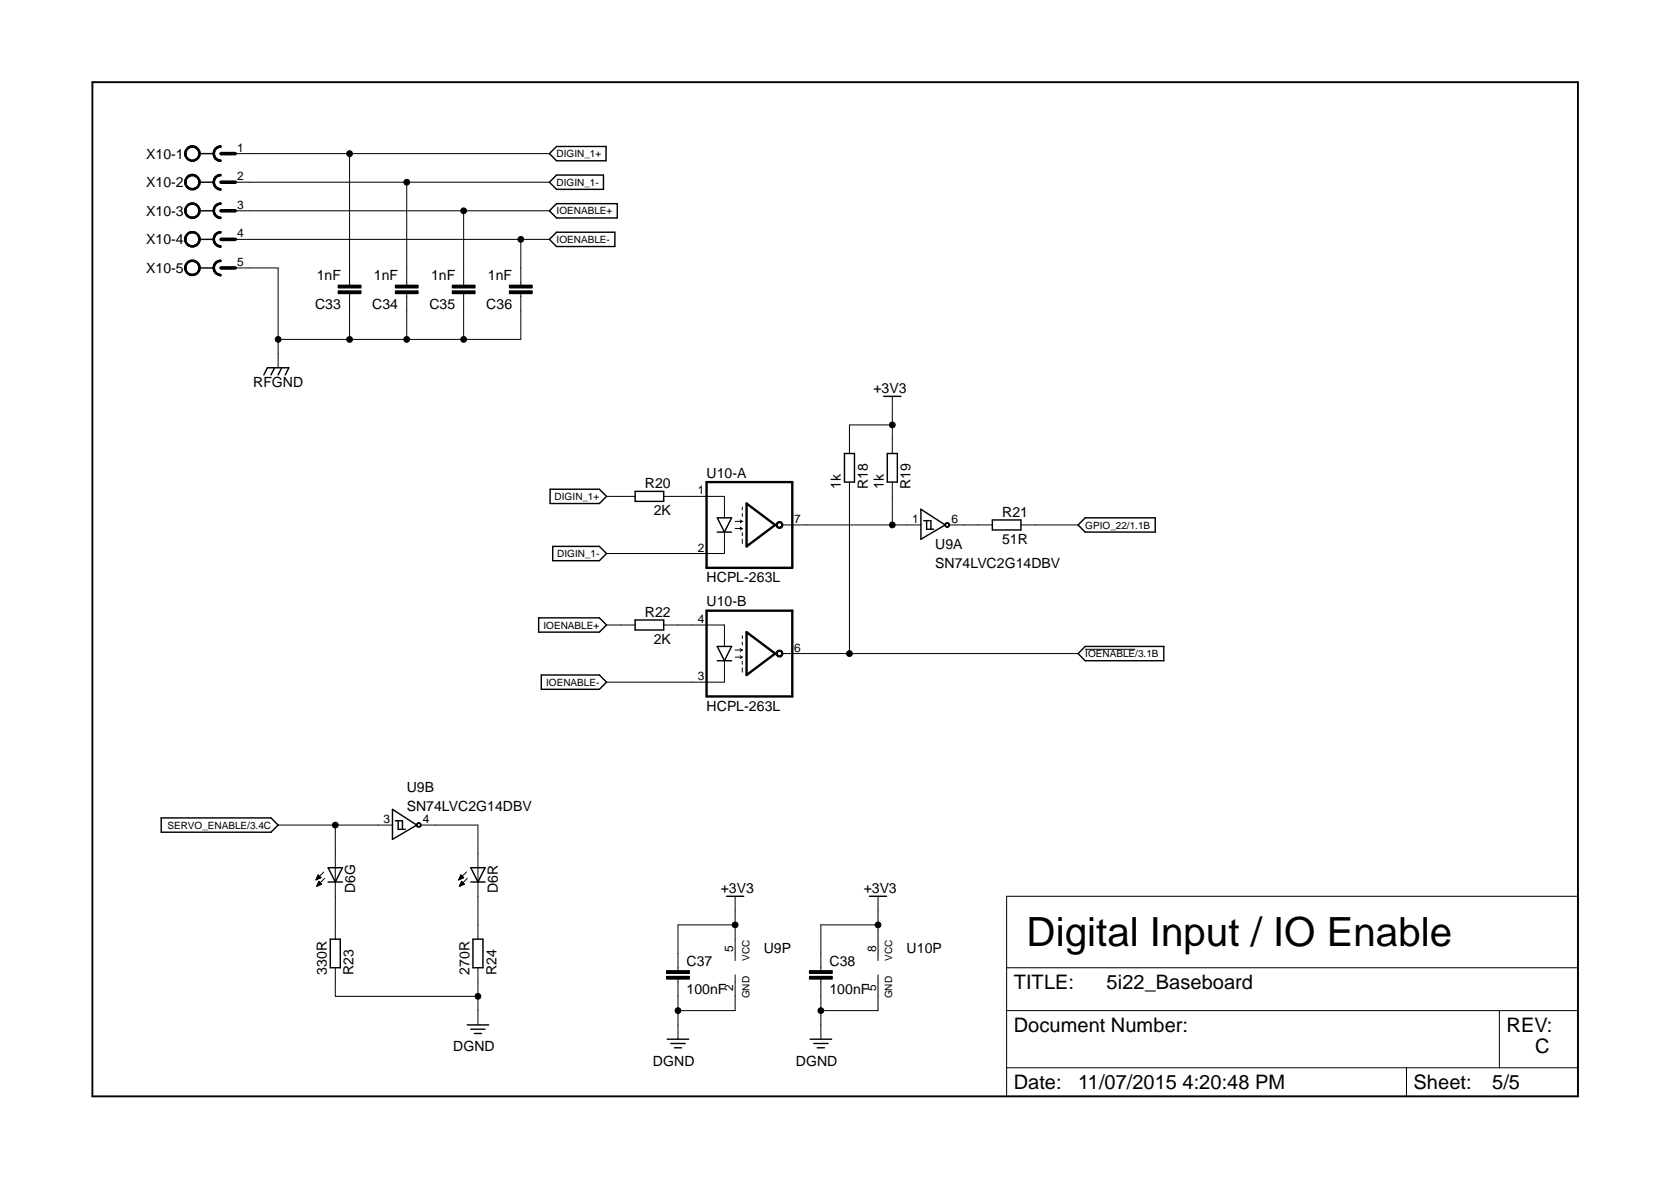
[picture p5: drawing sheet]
<svg xmlns="http://www.w3.org/2000/svg" width="297mm" height="210mm" viewBox="0 0 297 210" stroke-linecap="round" stroke-linejoin="round" font-family="sans-serif">
<g fill="none" stroke="#000" stroke-width=".25">
<path d="M35.5 27.3h2.5M35.5 32.4h2.5M35.5 37.5h2.5M97.7 27.3l1.2-1.3h8.8v2.6h-8.8zM97.7 32.4l1.2-1.3h8.4v2.6h-8.4zM97.7 37.5l1.2-1.3h10.8v2.5h-10.8zM35.5 42.5h2.5M35.5 47.6h2.5M97.7 42.5l1.2-1.2h10.4v2.5h-10.4zM46.9 66.6l.6-1.2h3.8l-.6 1.2M48.8 65.4l-.6 1.2M50.1 65.4l-.7 1.2"/>
<path d="M157.1 70.4h3M97.8 87h8.7l1.3 1.2-1.3 1.3h-8.7zM98.3 97.1h8.2l1.3 1.3-1.3 1.3h-8.2zM112.9 87.3h5.1v1.8h-5.1zM127.5 92h2.5l-1.2 2.6zM127.5 94.6h2.5M150.1 80.6h1.8v5.1h-1.8zM157.7 80.6h1.8v5.1h-1.8zM163.7 90.5l4.3 2.8-4.3 2.5zM164.2 92.5h1.3v1.6M164.7 92.5v1.6h1.3M176.4 92.4h5.1v1.8h-5.1z"/>
<path d="M191.6 93.3l1.3-1.3h12.5v2.6h-12.5zM95.8 109.8h10.7l1.3 1.3-1.3 1.3h-10.7zM96.2 120h10.3l1.3 1.2-1.3 1.3h-10.3zM112.9 110.2h5.1v1.8h-5.1zM127.5 114.9h2.5l-1.2 2.5zM127.5 117.4h2.5M191.6 116.2l1.3-1.3h14v2.5h-14zM28.7 145.4h19.5l1.2 1.2-1.2 1.3h-19.5zM58.3 156.8h2.6M58.3 154.2h2.6l-1.3 2.6zM69.8 143.8l4.3 2.8-4.3 2.6zM70.3 145.9h1.2v1.5"/>
<path d="M70.8 145.9v1.5h1.2M83.7 154.2h2.5l-1.2 2.6zM83.7 156.8h2.5M129.2 159.3h3M154.6 159.3h3M58.7 166.9h1.8v5.1h-1.8zM84.1 166.9h1.7v5.1h-1.7zM83.1 182.2h3.8M83.7 182.9h2.5M84.3 183.7h1.3M118.6 184.7h3.8M119.2 185.5h2.6"/>
<path d="M119.9 186.2h1.3M144 184.7h3.8M144.6 185.5h2.6M145.3 186.2h1.3"/>
</g>
<g fill="none" stroke="#000" stroke-width=".18">
<path d="M33.1 26.4a1.39 1.39 0 0 1 2.3 .2 1.39 1.39 0 0 1-.8 2.1 1.39 1.39 0 0 1-1.8-1.4h.3a1.15 1.15 0 0 1 1.6-1 1.15 1.15 0 0 1 .2 2 1.15 1.15 0 0 1-1.8-.6v-.4h-.3zM33.1 31.5a1.39 1.39 0 0 1 2.3 .2 1.39 1.39 0 0 1-.8 2 1.39 1.39 0 0 1-1.8-1.3h.3a1.13 1.13 0 0 1 1.4-1.1 1.13 1.13 0 0 1 .6 1.7 1.13 1.13 0 0 1-1.8 .1l-.2-.7h-.3zM33.1 36.6a1.39 1.39 0 0 1 2.3 .1 1.39 1.39 0 0 1-.8 2.1 1.39 1.39 0 0 1-1.8-1.3h.3a1.13 1.13 0 0 1 1.4-1.1 1.13 1.13 0 0 1 .6 1.7 1.13 1.13 0 0 1-1.8 .1l-.2-.7h-.3zM37.9 27.3h.2a1.12 1.12 0 0 0 1.2 1.1v.3a1.31 1.31 0 0 1-1.4-1.4zM37.9 32.4h.2a1.12 1.12 0 0 0 1.2 1.1v.3a1.37 1.37 0 0 1-1.4-1.4zM37.9 37.5h.2a1.12 1.12 0 0 0 1.2 1.1v.3a1.37 1.37 0 0 1-1.4-1.4zM38.3 26.3l.8-.4h.2v.3a1.12 1.12 0 0 0-1.2 1.1h-.2v-.2zM38.3 26.3l.8-.4h.2v.3a1.14 1.14 0 0 0-1.2 1.1 1.14 1.14 0 0 0 1.2 1.1v.3a1.41 1.41 0 0 1-1.3-.9 1.41 1.41 0 0 1 .3-1.5zM38.3 31.4l.8-.4h.2v.2a1.12 1.12 0 0 0-1.2 1.2h-.2v-.2zM38.3 31.4l.8-.4h.2v.2a1.14 1.14 0 0 0-1.2 1.2 1.14 1.14 0 0 0 1.2 1.1v.3a1.41 1.41 0 0 1-1.3-.9 1.41 1.41 0 0 1 .3-1.5zM38.3 36.4l.8-.3h.2v.2a1.12 1.12 0 0 0-1.2 1.2h-.2v-.2zM38.3 36.4l.8-.3h.2v.2a1.14 1.14 0 0 0-1.2 1.2 1.14 1.14 0 0 0 1.2 1.1v.3a1.41 1.41 0 0 1-1.3-.9 1.41 1.41 0 0 1 .3-1.6z"/>
<path d="M41.8 27.3h55.9M41.8 32.4h55.9M41.8 37.5h55.9M62.1 27.3v23.4M72.3 32.4v18.3M82.4 37.5v13.2M33.1 41.7a1.39 1.39 0 0 1 2.3 .1 1.39 1.39 0 0 1-.8 2.1 1.39 1.39 0 0 1-1.8-1.4h.3a1.13 1.13 0 0 1 1.4-1 1.13 1.13 0 0 1 .6 1.7 1.13 1.13 0 0 1-1.8 .1l-.2-.8h-.3l.1-.5zM33.1 46.7a1.4 1.4 0 0 1 2.3 .1 1.4 1.4 0 0 1-.8 2.1 1.4 1.4 0 0 1-1.8-1.3h.3a1.14 1.14 0 0 1 1.4-1.1 1.14 1.14 0 0 1 .6 1.8 1.14 1.14 0 0 1-1.8 0l-.2-.7h-.3l.1-.5zM37.9 42.5h.2a1.12 1.12 0 0 0 1.2 1.2v.2a1.37 1.37 0 0 1-1.4-1.4zM37.9 47.6h.2a1.12 1.12 0 0 0 1.2 1.2v.2a1.37 1.37 0 0 1-1.4-1.4zM38.3 41.5l.8-.4h.2v.3a1.12 1.12 0 0 0-1.2 1.1h-.2v-.2zM38.3 41.5l.8-.4h.2v.3a1.14 1.14 0 0 0-1.2 1.1 1.14 1.14 0 0 0 1.2 1.2v.2a1.41 1.41 0 0 1-1.3-.8 1.41 1.41 0 0 1 .3-1.6z"/>
<path d="M38.3 46.6l.8-.4h.2v.3a1.12 1.12 0 0 0-1.2 1.1h-.2v-.2zM38.3 46.6l.8-.4h.2v.3a1.14 1.14 0 0 0-1.2 1.1 1.14 1.14 0 0 0 1.2 1.2v.2a1.41 1.41 0 0 1-1.3-.8 1.41 1.41 0 0 1 .3-1.6zM41.8 42.5h55.9M41.8 47.6h7.6v17.8M60.1 50.7h4.1v.5h-4.1zM60.1 51.7h4.1v.5h-4.1zM62.1 52.2v8.1M70.3 50.7h4v.5h-4zM70.3 51.7h4v.5h-4zM72.3 52.2v8.1M80.4 50.7h4.1v.5h-4.1zM80.4 51.7h4.1v.5h-4.1z"/>
<path d="M82.4 52.2v8.1M90.5 50.7h4.1v.5h-4.1zM90.5 51.7h4.1v.5h-4.1zM92.6 42.5v8.2M92.6 52.2v8.1h-43.2M158.6 70.4v10.2M158.6 75.5h-7.6v5.1M107.8 88.2h5.1M118 88.2h10.8v3.8M128.8 94.6v3.8h-21M130.7 92.7h1.2M130.7 93.9h1.2"/>
<path d="M131.6 92.4l.3 .3M131.6 93.7l.3 .2M131.9 92.7l-.3 .2M131.9 93.9l-.3 .3M131.9 90.1v.5M131.9 91.3v.5M131.9 94.7v.5M131.9 95.8v.8M138.3 92.8a.64 .64 0 0 1 .9 .3 .64 .64 0 0 1-.5 .8 .64 .64 0 0 1-.8-.6h.3l.2-.3a.39 .39 0 0 1 .5 .2 .39 .39 0 0 1-.3 .5 .39 .39 0 0 1-.4-.4h-.3zM139.1 93.3h24.6M151 85.7v30.5M158.6 85.7v7.6"/>
<path d="M168 93l.3-.1 .4 .1 .1 .3-.3 .4-.5-.1v-.3l.5-.3a.31 .31 0 0 1 .2 .3 .31 .31 0 0 1-.2 .3l-.5-.3zM168.8 93.3h7.6M181.5 93.3h10.1M107.8 111.1h5.1M118 111.1h10.8v3.8M128.8 117.4v3.8h-21M130.7 115.5h1.2M130.7 116.8h1.2M131.6 115.3l.3 .2M131.6 116.5l.3 .3M131.9 113v.5M131.9 114.1v.5"/>
<path d="M131.9 117.6v.5M131.9 118.7v.8M131.9 115.5l-.3 .3M131.9 116.8l-.3 .3M138 115.8a.64 .64 0 0 1 1-.1 .64 .64 0 0 1-.2 1 .64 .64 0 0 1-.9-.5h.3a.39 .39 0 0 1 .4-.4 .39 .39 0 0 1 .3 .5 .39 .39 0 0 1-.5 .2l-.2-.3h-.3zM139.1 116.2h52.5M192.9 115.4h8.9M49.4 146.6h20.4M56.2 156.4h.1M56.2 156.3h.2M56.3 156.2h.3M56.3 156.1h.5"/>
<path d="M56.3 156h.7M56.3 157.5h.2M56.3 157.4h.4M56.4 155.9h.5M56.4 157.3h.5M56.4 155.8h.4M56.4 157.2h.7M56.5 155.7h.2M56.5 157.1h.6M56.5 155.6h.1M56.5 157h.5M56.6 156.9h.3"/>
<path d="M56.6 155.5l.5 .5-.9 .4zM56.6 156.8h.3M56.6 156.8h.2M56.7 156.7h.1M56.7 156.6l.5 .5-.9 .4zM57.6 155l-1.4 1.4M57.7 156.1l-1.4 1.4M59.6 146.6v20.3M74.1 146.4l.2-.2h.3l.2 .2 .1 .2-.1 .3-.2 .1-.5-.1-.1-.3h.2l.1-.3h.2a.31 .31 0 0 1 .2 .3 .31 .31 0 0 1-.2 .3l-.5-.3zM74.8 146.6h10.2v20.3M81.6 156.4h.1M81.6 156.3h.2"/>
<path d="M81.6 156.2h.4M81.7 156.1h.5M81.7 156h.7M81.7 157.5h.2M81.7 157.4h.4M81.8 155.9h.5M81.8 157.3h.5M81.8 155.8h.4M81.8 157.2h.7M81.9 155.7h.2M81.9 157.1h.6M81.9 155.5l.5 .5-.9 .4z"/>
<path d="M81.9 155.6h.1M81.9 157h.5M82 156.9h.3M82 156.8h.3M82 156.6l.5 .5-.8 .4zM82 156.8h.2M82 156.7h.1M82.9 155l-1.4 1.4M83.1 156.1l-1.4 1.4M130.7 159.3v11.4M156.1 159.3v11.4M178.9 159.3h101.6v35.6h-101.6z"/>
<path d="M59.6 172v5.1h25.4M85 172v10.2M118.5 173.5h4.1v.5h-4.1zM118.5 172.5h4.1v.5h-4.1zM120.5 174v10.7M130.7 173.3v6.3h-10.2M130.7 164.4h-10.2v8.1M143.9 173.5h4.1v.5h-4.1zM143.9 172.5h4.1v.5h-4.1zM145.9 174v10.7M156.1 173.3v6.3h-10.2M156.1 164.4h-10.2v8.1"/>
<path d="M178.9 179.6h101.6M178.9 172h101.6M266.5 179.6v10.2M178.9 189.8h101.6M250 189.8v5.1"/>
<circle cx="62.1" cy="27.3" r=".51"/>
<circle cx="72.3" cy="32.4" r=".51"/>
<circle cx="82.4" cy="37.5" r=".51"/>
<circle cx="92.6" cy="42.5" r=".51"/>
<circle cx="49.4" cy="60.3" r=".51"/>
<circle cx="62.1" cy="60.3" r=".51"/>
<circle cx="72.3" cy="60.3" r=".51"/>
<circle cx="82.4" cy="60.3" r=".51"/>
<circle cx="158.6" cy="75.5" r=".51"/>
<circle cx="158.6" cy="93.3" r=".51"/>
<circle cx="151" cy="116.2" r=".51"/>
<circle cx="59.6" cy="146.6" r=".51"/>
<circle cx="85" cy="177.1" r=".51"/>
<circle cx="120.5" cy="179.6" r=".51"/>
<circle cx="130.7" cy="164.4" r=".51"/>
<circle cx="145.9" cy="179.6" r=".51"/>
<circle cx="156.1" cy="164.4" r=".51"/>
</g>
<g fill="#000">
<path d="M33.1 26.4a1.39 1.39 0 0 1 2.3 .2 1.39 1.39 0 0 1-.8 2.1 1.39 1.39 0 0 1-1.8-1.4h.3a1.15 1.15 0 0 1 1.6-1 1.15 1.15 0 0 1 .2 2 1.15 1.15 0 0 1-1.8-.6v-.4h-.3z" fill-rule="evenodd"/>
<path d="M33.1 26.4a1.39 1.39 0 0 1 2.3 .2 1.39 1.39 0 0 1-.8 2.1 1.39 1.39 0 0 1-1.8-1.4h.3a1.15 1.15 0 0 1 1.6-1 1.15 1.15 0 0 1 .2 2 1.15 1.15 0 0 1-1.8-.6v-.4h-.3z" fill-rule="evenodd"/>
<path d="M33.1 31.5a1.39 1.39 0 0 1 2.3 .2 1.39 1.39 0 0 1-.8 2 1.39 1.39 0 0 1-1.8-1.3h.3a1.13 1.13 0 0 1 1.4-1.1 1.13 1.13 0 0 1 .6 1.7 1.13 1.13 0 0 1-1.8 .1l-.2-.7h-.3z" fill-rule="evenodd"/>
<path d="M33.1 31.5a1.39 1.39 0 0 1 2.3 .2 1.39 1.39 0 0 1-.8 2 1.39 1.39 0 0 1-1.8-1.3h.3a1.13 1.13 0 0 1 1.4-1.1 1.13 1.13 0 0 1 .6 1.7 1.13 1.13 0 0 1-1.8 .1l-.2-.7h-.3z" fill-rule="evenodd"/>
<path d="M33.1 36.6a1.39 1.39 0 0 1 2.3 .1 1.39 1.39 0 0 1-.8 2.1 1.39 1.39 0 0 1-1.8-1.3h.3a1.13 1.13 0 0 1 1.4-1.1 1.13 1.13 0 0 1 .6 1.7 1.13 1.13 0 0 1-1.8 .1l-.2-.7h-.3z" fill-rule="evenodd"/>
<path d="M33.1 36.6a1.39 1.39 0 0 1 2.3 .1 1.39 1.39 0 0 1-.8 2.1 1.39 1.39 0 0 1-1.8-1.3h.3a1.13 1.13 0 0 1 1.4-1.1 1.13 1.13 0 0 1 .6 1.7 1.13 1.13 0 0 1-1.8 .1l-.2-.7h-.3z" fill-rule="evenodd"/>
<path d="M37.9 27.3h.2a1.12 1.12 0 0 0 1.2 1.1v.3a1.31 1.31 0 0 1-1.4-1.4z" fill-rule="evenodd"/>
<path d="M37.9 32.4h.2a1.12 1.12 0 0 0 1.2 1.1v.3a1.37 1.37 0 0 1-1.4-1.4z" fill-rule="evenodd"/>
<path d="M37.9 37.5h.2a1.12 1.12 0 0 0 1.2 1.1v.3a1.37 1.37 0 0 1-1.4-1.4z" fill-rule="evenodd"/>
<path d="M38.3 26.3l.8-.4h.2v.3a1.12 1.12 0 0 0-1.2 1.1h-.2v-.2z" fill-rule="evenodd"/>
<path d="M38.3 26.3l.8-.4h.2v.3a1.14 1.14 0 0 0-1.2 1.1 1.14 1.14 0 0 0 1.2 1.1v.3a1.41 1.41 0 0 1-1.3-.9 1.41 1.41 0 0 1 .3-1.5z" fill-rule="evenodd"/>
<path d="M38.3 31.4l.8-.4h.2v.2a1.12 1.12 0 0 0-1.2 1.2h-.2v-.2z" fill-rule="evenodd"/>
<path d="M38.3 31.4l.8-.4h.2v.2a1.14 1.14 0 0 0-1.2 1.2 1.14 1.14 0 0 0 1.2 1.1v.3a1.41 1.41 0 0 1-1.3-.9 1.41 1.41 0 0 1 .3-1.5z" fill-rule="evenodd"/>
<path d="M38.3 36.4l.8-.3h.2v.2a1.12 1.12 0 0 0-1.2 1.2h-.2v-.2z" fill-rule="evenodd"/>
<path d="M38.3 36.4l.8-.3h.2v.2a1.14 1.14 0 0 0-1.2 1.2 1.14 1.14 0 0 0 1.2 1.1v.3a1.41 1.41 0 0 1-1.3-.9 1.41 1.41 0 0 1 .3-1.6z" fill-rule="evenodd"/>
<path d="M33.1 41.7a1.39 1.39 0 0 1 2.3 .1 1.39 1.39 0 0 1-.8 2.1 1.39 1.39 0 0 1-1.8-1.4h.3a1.13 1.13 0 0 1 1.4-1 1.13 1.13 0 0 1 .6 1.7 1.13 1.13 0 0 1-1.8 .1l-.2-.8h-.3l.1-.5z" fill-rule="evenodd"/>
<path d="M33.1 41.7a1.39 1.39 0 0 1 2.3 .1 1.39 1.39 0 0 1-.8 2.1 1.39 1.39 0 0 1-1.8-1.4h.3a1.13 1.13 0 0 1 1.4-1 1.13 1.13 0 0 1 .6 1.7 1.13 1.13 0 0 1-1.8 .1l-.2-.8h-.3l.1-.5z" fill-rule="evenodd"/>
<path d="M33.1 46.7a1.4 1.4 0 0 1 2.3 .1 1.4 1.4 0 0 1-.8 2.1 1.4 1.4 0 0 1-1.8-1.3h.3a1.14 1.14 0 0 1 1.4-1.1 1.14 1.14 0 0 1 .6 1.8 1.14 1.14 0 0 1-1.8 0l-.2-.7h-.3l.1-.5z" fill-rule="evenodd"/>
<path d="M33.1 46.7a1.4 1.4 0 0 1 2.3 .1 1.4 1.4 0 0 1-.8 2.1 1.4 1.4 0 0 1-1.8-1.3h.3a1.14 1.14 0 0 1 1.4-1.1 1.14 1.14 0 0 1 .6 1.8 1.14 1.14 0 0 1-1.8 0l-.2-.7h-.3l.1-.5z" fill-rule="evenodd"/>
<path d="M37.9 42.5h.2a1.12 1.12 0 0 0 1.2 1.2v.2a1.37 1.37 0 0 1-1.4-1.4z" fill-rule="evenodd"/>
<path d="M37.9 47.6h.2a1.12 1.12 0 0 0 1.2 1.2v.2a1.37 1.37 0 0 1-1.4-1.4z" fill-rule="evenodd"/>
<path d="M38.3 41.5l.8-.4h.2v.3a1.12 1.12 0 0 0-1.2 1.1h-.2v-.2z" fill-rule="evenodd"/>
<path d="M38.3 41.5l.8-.4h.2v.3a1.14 1.14 0 0 0-1.2 1.1 1.14 1.14 0 0 0 1.2 1.2v.2a1.41 1.41 0 0 1-1.3-.8 1.41 1.41 0 0 1 .3-1.6z" fill-rule="evenodd"/>
<path d="M38.3 46.6l.8-.4h.2v.3a1.12 1.12 0 0 0-1.2 1.1h-.2v-.2z" fill-rule="evenodd"/>
<path d="M38.3 46.6l.8-.4h.2v.3a1.14 1.14 0 0 0-1.2 1.1 1.14 1.14 0 0 0 1.2 1.2v.2a1.41 1.41 0 0 1-1.3-.8 1.41 1.41 0 0 1 .3-1.6z" fill-rule="evenodd"/>
<path d="M60.1 50.7h4.1v.5h-4.1z" fill-rule="evenodd"/>
<path d="M60.1 51.7h4.1v.5h-4.1z" fill-rule="evenodd"/>
<path d="M70.3 50.7h4v.5h-4z" fill-rule="evenodd"/>
<path d="M70.3 51.7h4v.5h-4z" fill-rule="evenodd"/>
<path d="M80.4 50.7h4.1v.5h-4.1z" fill-rule="evenodd"/>
<path d="M80.4 51.7h4.1v.5h-4.1z" fill-rule="evenodd"/>
<path d="M90.5 50.7h4.1v.5h-4.1z" fill-rule="evenodd"/>
<path d="M90.5 51.7h4.1v.5h-4.1z" fill-rule="evenodd"/>
<path d="M138.3 92.8a.64 .64 0 0 1 .9 .3 .64 .64 0 0 1-.5 .8 .64 .64 0 0 1-.8-.6h.3l.2-.3a.39 .39 0 0 1 .5 .2 .39 .39 0 0 1-.3 .5 .39 .39 0 0 1-.4-.4h-.3z" fill-rule="evenodd"/>
<path d="M168 93l.3-.1 .4 .1 .1 .3-.3 .4-.5-.1v-.3l.5-.3a.31 .31 0 0 1 .2 .3 .31 .31 0 0 1-.2 .3l-.5-.3z" fill-rule="evenodd"/>
<path d="M138 115.8a.64 .64 0 0 1 1-.1 .64 .64 0 0 1-.2 1 .64 .64 0 0 1-.9-.5h.3a.39 .39 0 0 1 .4-.4 .39 .39 0 0 1 .3 .5 .39 .39 0 0 1-.5 .2l-.2-.3h-.3z" fill-rule="evenodd"/>
<path d="M74.1 146.4l.2-.2h.3l.2 .2 .1 .2-.1 .3-.2 .1-.5-.1-.1-.3h.2l.1-.3h.2a.31 .31 0 0 1 .2 .3 .31 .31 0 0 1-.2 .3l-.5-.3z" fill-rule="evenodd"/>
<path d="M118.5 173.5h4.1v.5h-4.1z" fill-rule="evenodd"/>
<path d="M118.5 172.5h4.1v.5h-4.1z" fill-rule="evenodd"/>
<path d="M143.9 173.5h4.1v.5h-4.1z" fill-rule="evenodd"/>
<path d="M143.9 172.5h4.1v.5h-4.1z" fill-rule="evenodd"/>
<circle cx="62.1" cy="27.3" r=".51"/>
<circle cx="72.3" cy="32.4" r=".51"/>
<circle cx="82.4" cy="37.5" r=".51"/>
<circle cx="92.6" cy="42.5" r=".51"/>
<circle cx="49.4" cy="60.3" r=".51"/>
<circle cx="62.1" cy="60.3" r=".51"/>
<circle cx="72.3" cy="60.3" r=".51"/>
<circle cx="82.4" cy="60.3" r=".51"/>
<circle cx="158.6" cy="75.5" r=".51"/>
<circle cx="158.6" cy="93.3" r=".51"/>
<circle cx="151" cy="116.2" r=".51"/>
<circle cx="59.6" cy="146.6" r=".51"/>
<circle cx="85" cy="177.1" r=".51"/>
<circle cx="120.5" cy="179.6" r=".51"/>
<circle cx="130.7" cy="164.4" r=".51"/>
<circle cx="145.9" cy="179.6" r=".51"/>
<circle cx="156.1" cy="164.4" r=".51"/>
</g>
<path d="M39.3 27.3h2.5M39.3 32.4h2.5M39.3 37.5h2.5M39.3 42.5h2.5M39.3 47.6h2.5" fill="none" stroke="#000" stroke-width=".63"/>
<path d="M16.4 14.6h264.1v180.3h-264.1z" fill="none" stroke="#000" stroke-width=".34"/>
<path d="M125.6 85.7h15.2v15.2h-15.2zM132.7 89.5l5.1 3.8-5.1 3.8zM125.6 108.5h15.2v15.3h-15.2zM132.7 112.4l5.1 3.8-5.1 3.8z" fill="none" stroke="#000" stroke-width=".42"/>
<text font-size="7.2" x="182.5" y="168.2">Digital Input / IO Enable</text>
<g font-size="3.6">
<text x="180.2" y="175.8">TITLE:</text>
<text x="196.7" y="175.8">5i22_Baseboard</text>
<text x="180.2" y="183.4">Document Number:</text>
<text x="267.8" y="183.4">REV:</text>
<text x="272.9" y="187.2">C</text>
<text x="180.2" y="193.6">Date:</text>
<text x="191.6" y="193.6">11/07/2015 4:20:48 PM</text>
<text x="251.3" y="193.6">Sheet:</text>
<text x="265.3" y="193.6">5/5</text>
</g>
<g font-size="2.5">
<text x="26" y="28.2">X10-1</text>
<text x="26" y="33.3">X10-2</text>
<text x="26" y="38.4">X10-3</text>
<text x="26" y="43.4">X10-4</text>
<text x="26" y="48.5">X10-5</text>
<text x="56.3" y="49.8">1nF</text>
<text x="66.5" y="49.8">1nF</text>
<text x="76.6" y="49.8">1nF</text>
<text x="86.7" y="49.8">1nF</text>
<text x="56" y="54.9">C33</text>
<text x="66.2" y="54.9">C34</text>
<text x="76.3" y="54.9">C35</text>
<text x="86.4" y="54.9">C36</text>
<text x="45" y="68.8">RFGND</text>
<text x="155.3" y="69.8">+3V3</text>
<text x="114.6" y="86.7">R20</text>
<text x="125.6" y="84.9">U10-A</text>
<text x="149.5" y="87" transform="rotate(-90 149.5 87)">1k</text>
<text x="154.3" y="87" transform="rotate(-90 154.3 87)">R18</text>
<text x="157.1" y="87" transform="rotate(-90 157.1 87)">1k</text>
<text x="161.9" y="87" transform="rotate(-90 161.9 87)">R19</text>
<text x="116.2" y="91.5">2K</text>
<text x="178.1" y="91.8">R21</text>
<text x="166.2" y="100.9">SN74LVC2G14DBV</text>
<text x="166.2" y="97.6">U9A</text>
<text x="178.1" y="96.6">51R</text>
<text x="125.6" y="103.5">HCPL-263L</text>
<text x="125.6" y="107.8">U10-B</text>
<text x="114.6" y="109.6">R22</text>
<text x="116.2" y="114.4">2K</text>
<text x="125.6" y="126.3">HCPL-263L</text>
<text x="72.3" y="140.8">U9B</text>
<text x="72.3" y="144.1">SN74LVC2G14DBV</text>
<text x="63.2" y="158.8" transform="rotate(-90 63.2 158.8)">D6G</text>
<text x="88.5" y="158.8" transform="rotate(-90 88.5 158.8)">D6R</text>
<text x="128.1" y="158.7">+3V3</text>
<text x="153.5" y="158.7">+3V3</text>
<text x="58.1" y="173.3" transform="rotate(-90 58.1 173.3)">330R</text>
<text x="62.9" y="173.3" transform="rotate(-90 62.9 173.3)">R23</text>
<text x="83.5" y="173.3" transform="rotate(-90 83.5 173.3)">270R</text>
<text x="88.3" y="173.3" transform="rotate(-90 88.3 173.3)">R24</text>
<text x="122" y="171.6">C37</text>
<text x="135.8" y="169.5">U9P</text>
<text x="147.4" y="171.6">C38</text>
<text x="161.2" y="169.5">U10P</text>
<text x="122" y="176.7">100nF</text>
<text x="147.4" y="176.7">100nF</text>
<text x="80.6" y="186.9">DGND</text>
<text x="116.1" y="189.4">DGND</text>
<text x="141.5" y="189.4">DGND</text>
</g>
<g font-size="2.1">
<text x="42.2" y="27">1</text>
<text x="42.2" y="32">2</text>
<text x="42.2" y="37.1">3</text>
<text x="42.2" y="42.2">4</text>
<text x="42.2" y="47.2">5</text>
<text x="124.1" y="87.9">1</text>
<text x="141.2" y="93">7</text>
<text x="162.1" y="93">1</text>
<text x="169.1" y="93">6</text>
<text x="124.1" y="98">2</text>
<text x="124.1" y="110.7">4</text>
<text x="141.2" y="115.8">6</text>
<text x="124.1" y="120.9">3</text>
<text x="68.2" y="146.3">3</text>
<text x="75.2" y="146.3">4</text>
<text x="130.3" y="169.1" transform="rotate(-90 130.3 169.1)">5</text>
<text x="155.7" y="169.1" transform="rotate(-90 155.7 169.1)">8</text>
<text x="130.3" y="176.1" transform="rotate(-90 130.3 176.1)">2</text>
<text x="155.7" y="176.1" transform="rotate(-90 155.7 176.1)">5</text>
</g>
<g font-size="1.8">
<text x="98.9" y="27.9">DIGIN_1+</text>
<text x="98.9" y="33">DIGIN_1-</text>
<text x="98.9" y="38.1">IOENABLE+</text>
<text x="98.9" y="43.2">IOENABLE-</text>
<text x="98.6" y="88.9">DIGIN_1+</text>
<text x="192.9" y="93.9">GPIO_22/1.1B</text>
<text x="99.1" y="99">DIGIN_1-</text>
<text x="96.6" y="111.7">IOENABLE+</text>
<text x="192.9" y="116.8">IOENABLE/3.1B</text>
<text x="97.1" y="121.9">IOENABLE-</text>
<text x="29.8" y="147.3">SERVO_ENABLE/3.4C</text>
<text x="133.2" y="170.7" transform="rotate(-90 133.2 170.7)">VCC</text>
<text x="158.6" y="170.7" transform="rotate(-90 158.6 170.7)">VCC</text>
<text x="133.2" y="177.5" transform="rotate(-90 133.2 177.5)">GND</text>
<text x="158.6" y="177.5" transform="rotate(-90 158.6 177.5)">GND</text>
</g>
</svg>
